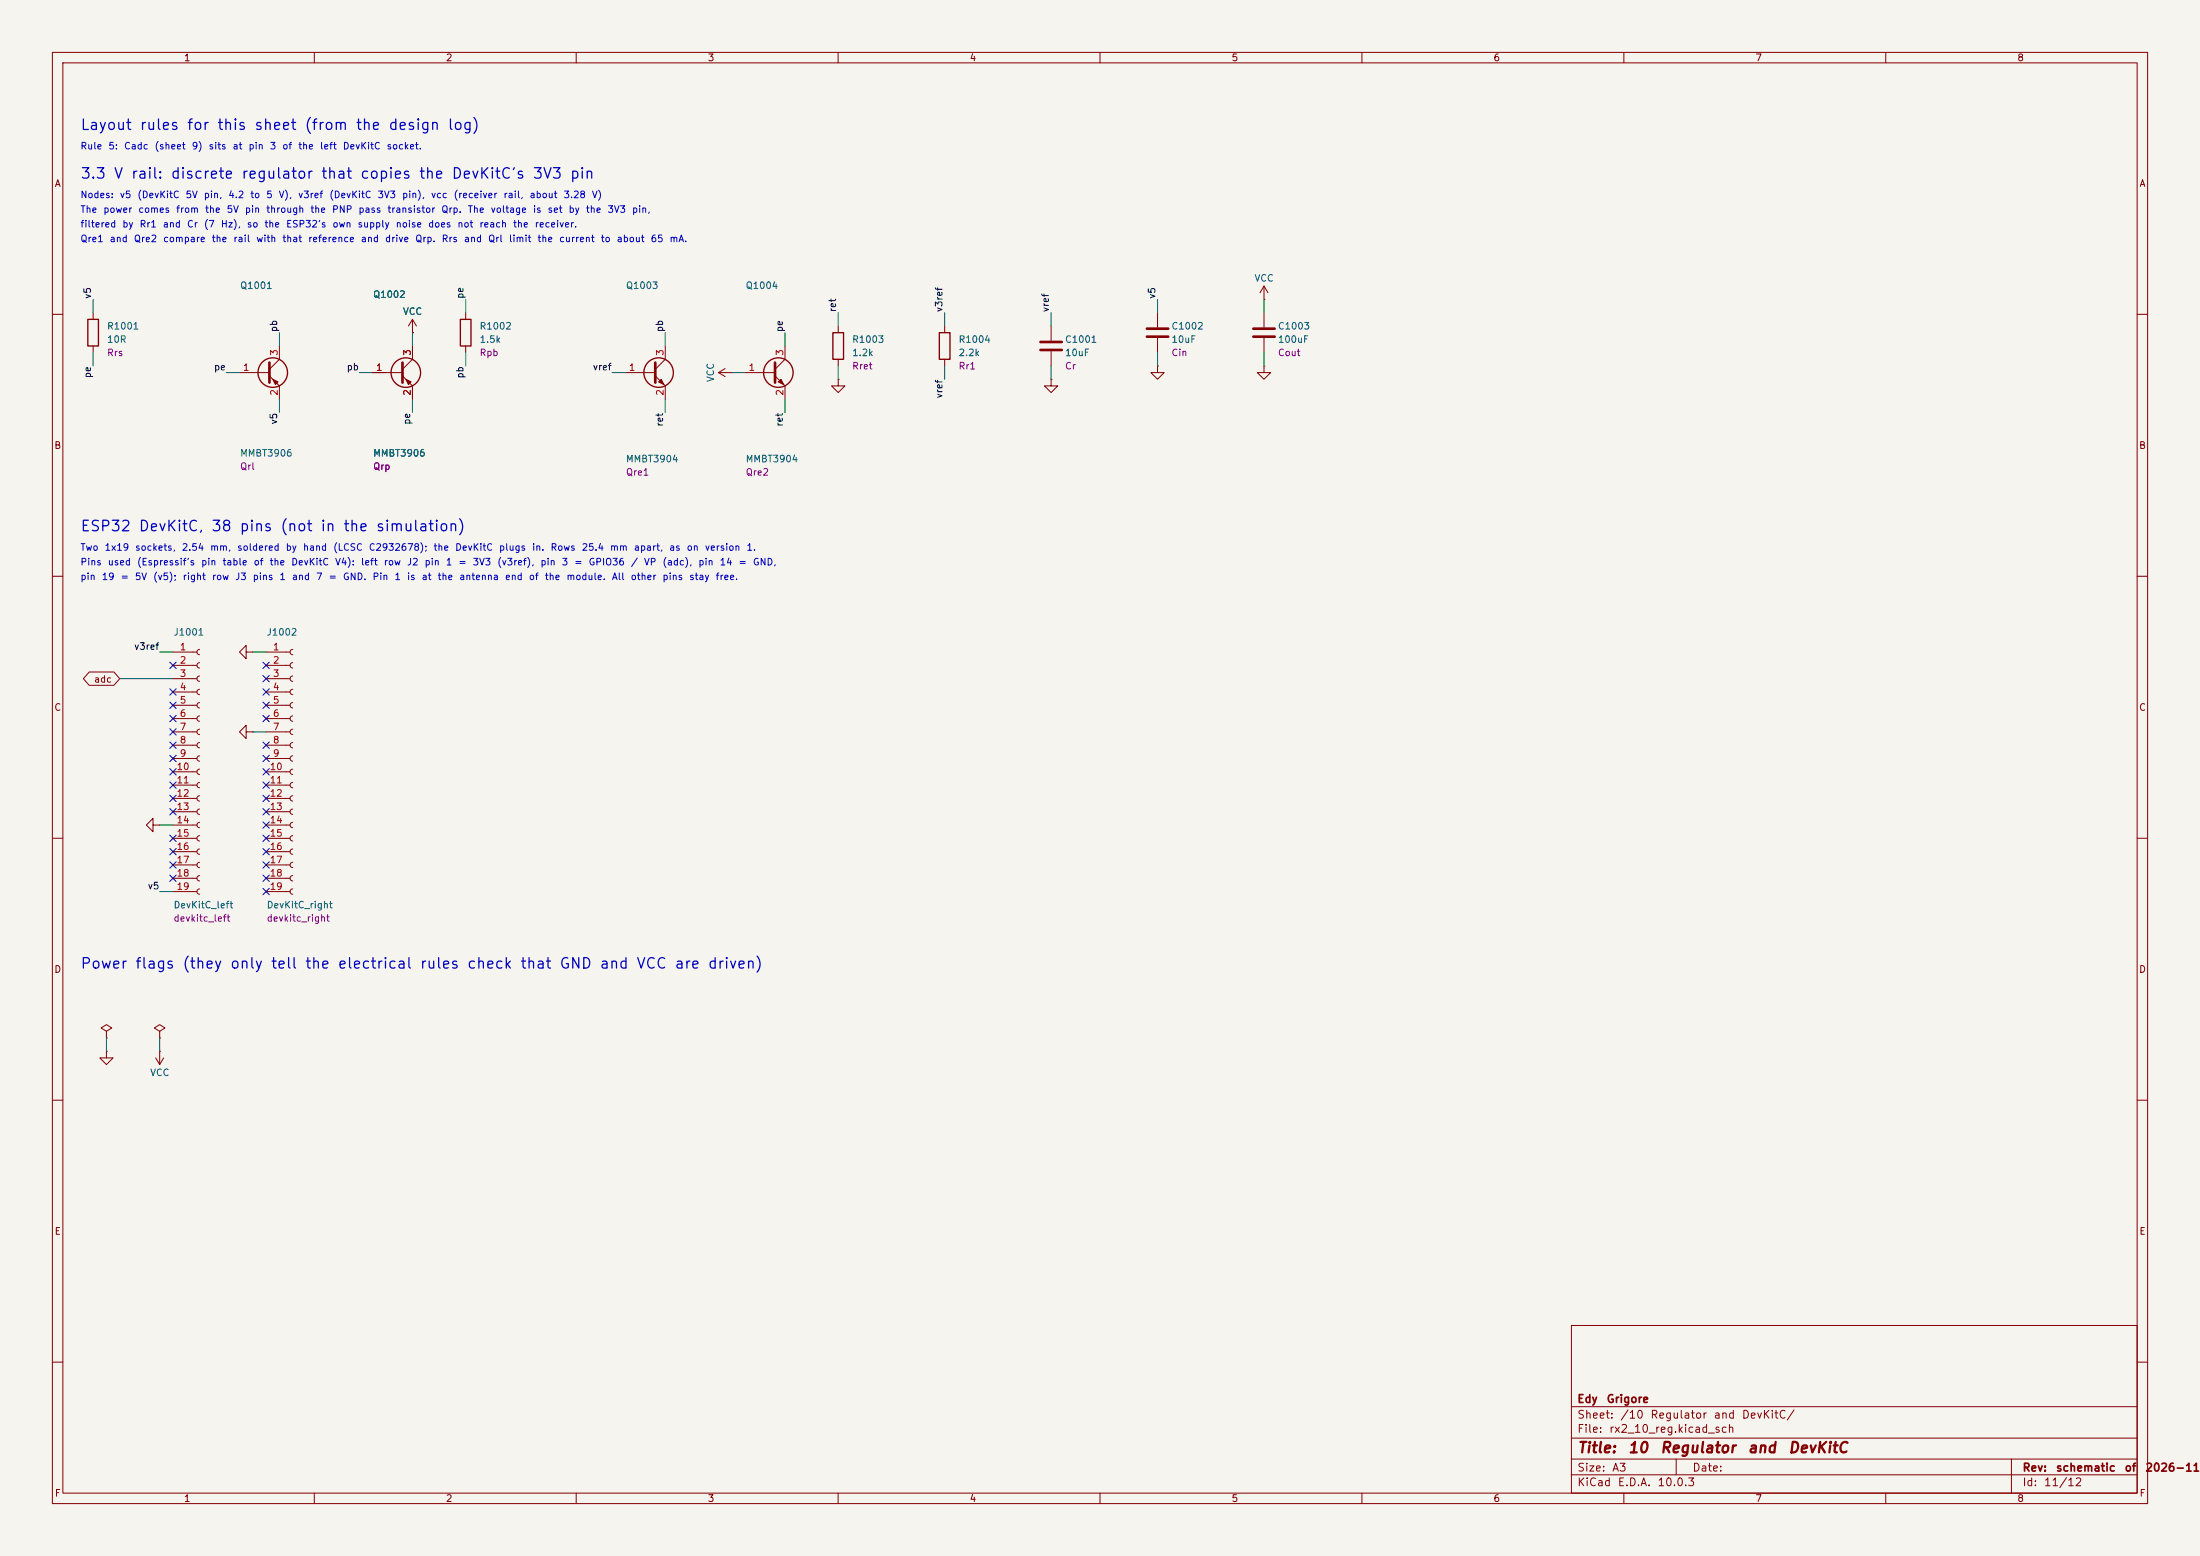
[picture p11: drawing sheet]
<svg xmlns="http://www.w3.org/2000/svg" width="420mm" height="297mm" viewBox="0 0 420 297" stroke-linecap="round" stroke-linejoin="round" font-family="sans-serif">
<path d="M0 0h420v297h-420z" fill="#f5f4ef" stroke="#f5f4ef" stroke-width=".19"/>
<g fill="none" stroke="#840000" stroke-width=".19">
<path d="M10 10h400v277h-400zM12 12h396v273h-396zM60 10v2M110 10v2M160 10v2M210 10v2M260 10v2M310 10v2M360 10v2M17.8 59.7v1.3M88.9 59.7v1.3M221 59.7v2.8"/>
<path d="M241.3 57.2h.1M241.3 54.6l-.8 1.3M241.3 54.6l.8 1.3M241.3 54.6v2.6M241.3 59.7v2.8M10 60h2M17.8 66v1.3M45.7 71.1h5.7M51.4 71.8l1.9 1.9v2.5M53.3 66v2.6l-1.9 1.9M71.1 71.1h5.7M76.8 71.8l1.9 1.9v2.5"/>
<path d="M78.7 63.5h.1M78.7 61l-.7 1.2M78.7 61l.8 1.2M78.7 61v2.5M78.7 66v2.6l-1.9 1.9M88.9 66v1.3M119.4 71.1h5.7M125.1 71.8l1.9 1.9v2.5M127 66v2.6l-1.9 1.9M137.2 71.1h2.5M137.2 71.1l1.2 .8M138.4 70.4l-1.2 .7"/>
<path d="M139.7 71.1h.1M142.2 71.1h5.8M148 71.8l1.9 1.9v2.5M149.9 66v2.6l-1.9 1.9M160 72.4v1.3h1.3l-1.3 1.2-1.3-1.2h1.3M160 72.4h.1M160 62.2v1.3M160 68.6v1.3M180.3 62.2v1.3M180.3 68.6v1.3M200.7 72.4v1.3h1.2l-1.2 1.2-1.3-1.2h1.3M200.7 72.4h.1"/>
<path d="M200.7 62.2v2.8M200.7 67.1v2.8M221 69.9v1.2h1.2l-1.2 1.3-1.3-1.3h1.3M221 69.9h.1M221 64.5v2.8M241.3 69.9v1.2h1.3l-1.3 1.3-1.3-1.3h1.3M241.3 69.9h.1M241.3 64.5v2.8M408 60h2M10 110h2M408 110h2M17 128.3h4.7l1.2 1.2-1.2 1.3h-4.7l-1.1-1.3z"/>
<path d="M33 124.5h4.6M33 127h4.6M33 129.5h4.6M33 132.1h4.6M33 134.6h4.6M33 137.2h4.6M33 139.7h4.6M38.1 124l-.4 .1-.1 .4 .1 .3 .4 .2M38.1 126.5l-.4 .1-.1 .4 .1 .4 .4 .1M38.1 129l-.4 .2-.1 .3 .1 .4 .4 .1M38.1 131.6l-.4 .1-.1 .4 .1 .3 .4 .2M38.1 134.1l-.4 .2-.1 .3 .1 .4 .4 .1"/>
<path d="M38.1 136.7l-.4 .1-.1 .4 .1 .3 .4 .2M38.1 139.2l-.4 .1-.1 .4 .1 .4 .4 .1M47 124.5v-1.3l-1.3 1.3 1.3 1.2v-1.2h1.3M47 139.7v-1.3l-1.3 1.3 1.3 1.3v-1.3h1.3M48.3 124.5h.1M48.3 139.7h.1M50.8 124.5h4.6M50.8 127h4.6M50.8 129.5h4.6M50.8 132.1h4.6M50.8 134.6h4.6M50.8 137.2h4.6"/>
<path d="M50.8 139.7h4.6M55.9 124l-.4 .1-.1 .4 .1 .3 .4 .2M55.9 126.5l-.4 .1-.1 .4 .1 .4 .4 .1M55.9 129l-.4 .2-.1 .3 .1 .4 .4 .1M55.9 131.6l-.4 .1-.1 .4 .1 .3 .4 .2M55.9 134.1l-.4 .2-.1 .3 .1 .4 .4 .1M55.9 136.7l-.4 .1-.1 .4 .1 .3 .4 .2M55.9 139.2l-.4 .1-.1 .4 .1 .4 .4 .1M10 160h2M29.2 157.5v-1.3l-1.3 1.3 1.3 1.3v-1.3h1.3M30.5 157.5h.1M33 142.2h4.6"/>
<path d="M33 144.8h4.6M33 147.3h4.6M33 149.9h4.6M33 152.4h4.6M33 154.9h4.6M33 157.5h4.6M38.1 141.7l-.4 .2-.1 .3 .1 .4 .4 .1M38.1 144.3l-.4 .1-.1 .4 .1 .3 .4 .2M38.1 146.8l-.4 .2-.1 .3 .1 .4 .4 .1M38.1 149.4l-.4 .1-.1 .4 .1 .3 .4 .2M38.1 151.9l-.4 .1-.1 .4 .1 .4 .4 .1M38.1 154.4l-.4 .2-.1 .3 .1 .4 .4 .1"/>
<path d="M38.1 157l-.4 .1-.1 .4 .1 .3 .4 .2M38.1 159.5l-.4 .2-.1 .3 .1 .4 .4 .1M50.8 142.2h4.6M50.8 144.8h4.6M50.8 147.3h4.6M50.8 149.9h4.6M50.8 152.4h4.6M50.8 154.9h4.6M50.8 157.5h4.6M55.9 141.7l-.4 .2-.1 .3 .1 .4 .4 .1M55.9 144.3l-.4 .1-.1 .4 .1 .3 .4 .2M55.9 146.8l-.4 .2-.1 .3 .1 .4 .4 .1"/>
<path d="M55.9 149.4l-.4 .1-.1 .4 .1 .3 .4 .2M55.9 151.9l-.4 .1-.1 .4 .1 .4 .4 .1M55.9 154.4l-.4 .2-.1 .3 .1 .4 .4 .1M55.9 157l-.4 .1-.1 .4 .1 .3 .4 .2M55.9 159.5l-.4 .2-.1 .3 .1 .4 .4 .1M408 160h2M33 160h4.6M33 162.6h4.6M33 165.1h4.6M33 167.6h4.6M33 170.2h4.6M38.1 162.1l-.4 .1-.1 .4 .1 .3 .4 .2"/>
<path d="M38.1 164.6l-.4 .1-.1 .4 .1 .4 .4 .1M38.1 167.1l-.4 .2-.1 .3 .1 .4 .4 .1M38.1 169.7l-.4 .1-.1 .4 .1 .3 .4 .2M50.8 160h4.6M50.8 162.6h4.6M50.8 165.1h4.6M50.8 167.6h4.6M50.8 170.2h4.6M55.9 162.1l-.4 .1-.1 .4 .1 .3 .4 .2M55.9 164.6l-.4 .1-.1 .4 .1 .4 .4 .1M55.9 167.1l-.4 .2-.1 .3 .1 .4 .4 .1M55.9 169.7l-.4 .1-.1 .4 .1 .3 .4 .2"/>
<path d="M20.3 196.9l1-.7-1-.6-1 .6 1 .7v1.2M20.3 198.1h.1M30.5 196.9l1-.7-1-.6-1 .6 1 .7v1.2M30.5 198.1h.1M10 210h2M20.3 200.7v1.2h1.3l-1.3 1.3-1.3-1.3h1.3M20.3 200.7h.1M29.7 201.9l.8 1.3M30.5 200.7h.1M30.5 200.7v2.5M31.2 201.9l-.7 1.3M408 210h2"/>
<path d="M300 253h108v32h-108zM10 260h2M300 278.5h108M300 274.5h108M300 268.5h108M320 278.5v3M384 278.5v6.5M408 260h2M60 285v2M110 285v2M160 285v2M210 285v2"/>
<path d="M260 285v2M300 281.5h108M310 285v2M360 285v2"/>
</g>
<g fill="none" stroke="#840000" stroke-width=".25">
<path d="M16.8 61h2v5h-2zM87.9 61h2v5h-2zM159 63.5h2v5.1h-2zM179.3 63.5h2.1v5.1h-2.1z"/>
<circle cx="52.1" cy="71.1" r="2.82"/>
<circle cx="77.5" cy="71.1" r="2.82"/>
<circle cx="125.7" cy="71.1" r="2.82"/>
<circle cx="148.6" cy="71.1" r="2.82"/>
</g>
<path d="M51.4 69.2v3.8M76.8 69.2v3.8M125.1 69.2v3.8M148 69.2v3.8M198.6 65.3h4.1M198.6 66.8h4.1M218.9 62.7h4.1M218.9 64.3h4.1M239.3 62.7h4M239.3 64.3h4" fill="none" stroke="#840000" stroke-width=".51"/>
<g fill="#840000" stroke="#840000" stroke-width=".19">
<path d="M125.7 72.9l.5-.5 .5 1z"/>
<path d="M148.6 72.9l.5-.5 .5 1z"/>
<path d="M77.5 72.4l1 .5-.5 .5z"/>
<path d="M52.1 72.4l1 .5-.5 .5z"/>
</g>
<g fill="none" stroke="#009600" stroke-width=".19">
<path d="M17.8 57.2v2.5M88.9 57.2v2.5M160 59.7v2.5M180.3 59.7v2.5M200.7 59.7v2.5M221 57.2v2.5M241.3 57.2v2.5M17.8 67.3v2.6M43.2 71.1h2.5M53.3 63.5v2.5M53.3 76.2v2.5M68.6 71.1h2.5"/>
<path d="M78.7 63.5v2.5M78.7 76.2v2.5M88.9 67.3v2.6M116.8 71.1h2.6M127 63.5v2.5M127 76.2v2.5M139.7 71.1h2.5M149.9 63.5v2.5M149.9 76.2v2.5M160 69.9v2.5M180.3 69.9v2.5M200.7 69.9v2.5"/>
<path d="M221 67.3v2.6M241.3 67.3v2.6M22.9 129.5h10.1M30.5 124.5h2.5M48.3 139.7h2.5M48.3 124.5h2.5M30.5 157.5h2.5M30.5 170.2h2.5M20.3 198.1v2.6M30.5 198.1v2.6"/>
</g>
<g fill="none" stroke="#000084" stroke-width=".19">
<path d="M32.4 136.6l1.2 1.2M32.4 126.4l1.2 1.2M32.4 139.1l1.2 1.2M32.4 131.5l1.2 1.2M32.4 134l1.2 1.2M33.6 136.6l-1.2 1.2M33.6 139.1l-1.2 1.2M33.6 126.4l-1.2 1.2M33.6 131.5l-1.2 1.2M33.6 134l-1.2 1.2M50.2 126.4l1.2 1.2M50.2 136.6l1.2 1.2"/>
<path d="M50.2 134l1.2 1.2M50.2 128.9l1.2 1.2M50.2 131.5l1.2 1.2M51.4 134l-1.2 1.2M51.4 126.4l-1.2 1.2M51.4 136.6l-1.2 1.2M51.4 128.9l-1.2 1.2M51.4 131.5l-1.2 1.2M32.4 159.4l1.2 1.2M32.4 151.8l1.2 1.2M32.4 154.3l1.2 1.2M32.4 144.2l1.2 1.2"/>
<path d="M32.4 141.6l1.2 1.2M32.4 146.7l1.2 1.2M32.4 149.3l1.2 1.2M33.6 159.4l-1.2 1.2M33.6 151.8l-1.2 1.2M33.6 154.3l-1.2 1.2M33.6 144.2l-1.2 1.2M33.6 146.7l-1.2 1.2M33.6 149.3l-1.2 1.2M33.6 141.6l-1.2 1.2M50.2 144.2l1.2 1.2M50.2 149.3l1.2 1.2"/>
<path d="M50.2 151.8l1.2 1.2M50.2 154.3l1.2 1.2M50.2 156.9l1.2 1.2M50.2 159.4l1.2 1.2M50.2 141.6l1.2 1.2M50.2 146.7l1.2 1.2M51.4 141.6l-1.2 1.2M51.4 144.2l-1.2 1.2M51.4 149.3l-1.2 1.2M51.4 151.8l-1.2 1.2M51.4 154.3l-1.2 1.2M51.4 156.9l-1.2 1.2"/>
<path d="M51.4 159.4l-1.2 1.2M51.4 146.7l-1.2 1.2M32.4 162l1.2 1.2M32.4 164.5l1.2 1.2M32.4 167l1.2 1.2M33.6 162l-1.2 1.2M33.6 167l-1.2 1.2M33.6 164.5l-1.2 1.2M50.2 169.6l1.2 1.2M50.2 162l1.2 1.2M50.2 164.5l1.2 1.2M50.2 167l1.2 1.2"/>
<path d="M51.4 162l-1.2 1.2M51.4 164.5l-1.2 1.2M51.4 169.6l-1.2 1.2M51.4 167l-1.2 1.2"/>
</g>
<g font-size="2" fill="#0000c2">
<text x="15.2" y="25.3">Layout rules for this sheet (from the design log)</text>
<text x="15.2" y="34.6">3.3 V rail: discrete regulator that copies the DevKitC's 3V3 pin</text>
<text x="15.2" y="101.9">ESP32 DevKitC, 38 pins (not in the simulation)</text>
<text x="15.2" y="185.4">Power flags (they only tell the electrical rules check that GND and VCC are driven)</text>
</g>
<g font-size="2" fill="#840000">
<text x="301" y="277.8">Title:</text>
<text x="310.7" y="277.8">10</text>
<text x="316.8" y="277.8">Regulator</text>
<text x="333.5" y="277.8">and</text>
<text x="341.2" y="277.8">DevKitC</text>
</g>
<g font-size="1.5" fill="#840000">
<text x="301" y="268.1">Edy</text>
<text x="306.6" y="268.1">Grigore</text>
<text x="301" y="273.8">File:</text>
<text x="301" y="271.1">Sheet:</text>
<text x="307.1" y="273.8">rx2_10_reg.kicad_sch</text>
<text x="309.2" y="271.1">/10</text>
<text x="314.9" y="271.1">Regulator</text>
<text x="327" y="271.1">and</text>
<text x="332.4" y="271.1">DevKitC/</text>
<text x="301" y="281.2">Size:</text>
<text x="307.6" y="281.2">A3</text>
<text x="323" y="281.2">Date:</text>
<text x="386" y="281.2">Rev:</text>
<text x="392.4" y="281.2">schematic</text>
<text x="405.5" y="281.2">of</text>
<text x="409.4" y="281.2">2026-11-</text>
<text x="301" y="284">KiCad</text>
<text x="308.7" y="284">E.D.A.</text>
<text x="316.3" y="284">10.0.3</text>
<text x="386" y="284">Id:</text>
<text x="390.1" y="284">11/12</text>
</g>
<g font-size="1.3" fill="#840000">
<text x="35" y="12">1</text>
<text x="85" y="12">2</text>
<text x="135" y="12">3</text>
<text x="185" y="12">4</text>
<text x="235" y="12">5</text>
<text x="285" y="12">6</text>
<text x="335" y="12">7</text>
<text x="385" y="12">8</text>
<text x="10.3" y="36">A</text>
<text x="408.3" y="36">A</text>
<text x="10.3" y="86">B</text>
<text x="408.2" y="86">B</text>
<text x="17.8" y="130.6">adc</text>
<text x="10.3" y="136">C</text>
<text x="408.2" y="136">C</text>
<text x="10.3" y="186">D</text>
<text x="408.2" y="186">D</text>
<text x="10.3" y="236">E</text>
<text x="408.3" y="236">E</text>
<text x="10.3" y="286">F</text>
<text x="35" y="287">1</text>
<text x="85" y="287">2</text>
<text x="135" y="287">3</text>
<text x="185" y="287">4</text>
<text x="235" y="287">5</text>
<text x="285" y="287">6</text>
<text x="335" y="287">7</text>
<text x="385" y="287">8</text>
<text x="408.3" y="286">F</text>
</g>
<g font-size="1.3" fill="#0000c2">
<text x="15.2" y="28.8">Rule</text>
<text x="20.6" y="28.8">5:</text>
<text x="23.6" y="28.8">Cadc</text>
<text x="29.4" y="28.8">(sheet</text>
<text x="36.5" y="28.8">9)</text>
<text x="39.7" y="28.8">sits</text>
<text x="44.3" y="28.8">at</text>
<text x="47.3" y="28.8">pin</text>
<text x="51.4" y="28.8">3</text>
<text x="53.8" y="28.8">of</text>
<text x="56.8" y="28.8">the</text>
<text x="61" y="28.8">left</text>
<text x="65.3" y="28.8">DevKitC</text>
<text x="73.7" y="28.8">socket.</text>
<text x="15.2" y="40.9">The</text>
<text x="15.2" y="38.1">Nodes:</text>
<text x="19.6" y="40.9">power</text>
<text x="22.8" y="38.1">v5</text>
<text x="26.1" y="38.1">(DevKitC</text>
<text x="26.3" y="40.9">comes</text>
<text x="33.5" y="40.9">from</text>
<text x="35.3" y="38.1">5V</text>
<text x="38.8" y="38.1">pin,</text>
<text x="39" y="40.9">the</text>
<text x="43.2" y="40.9">5V</text>
<text x="43.5" y="38.1">4.2</text>
<text x="46.6" y="40.9">pin</text>
<text x="47.7" y="38.1">to</text>
<text x="50.7" y="40.9">through</text>
<text x="50.7" y="38.1">5</text>
<text x="53.1" y="38.1">V),</text>
<text x="56.8" y="38.1">v3ref</text>
<text x="59.1" y="40.9">the</text>
<text x="62.7" y="38.1">(DevKitC</text>
<text x="63.3" y="40.9">PNP</text>
<text x="68.3" y="40.9">pass</text>
<text x="72" y="38.1">3V3</text>
<text x="73.8" y="40.9">transistor</text>
<text x="76.6" y="38.1">pin),</text>
<text x="82.2" y="38.1">vcc</text>
<text x="84.1" y="40.9">Qrp.</text>
<text x="86.5" y="38.1">(receiver</text>
<text x="89.2" y="40.9">The</text>
<text x="93.6" y="40.9">voltage</text>
<text x="96" y="38.1">rail,</text>
<text x="101" y="38.1">about</text>
<text x="101.6" y="40.9">is</text>
<text x="104.4" y="40.9">set</text>
<text x="107.5" y="38.1">3.28</text>
<text x="108.4" y="40.9">by</text>
<text x="111.7" y="40.9">the</text>
<text x="112.9" y="38.1">V)</text>
<text x="115.9" y="40.9">3V3</text>
<text x="120.5" y="40.9">pin,</text>
<text x="15.2" y="43.7">filtered</text>
<text x="15.2" y="46.5">Qre1</text>
<text x="20.8" y="46.5">and</text>
<text x="23.2" y="43.7">by</text>
<text x="25.4" y="46.5">Qre2</text>
<text x="26.5" y="43.7">Rr1</text>
<text x="31" y="43.7">and</text>
<text x="31" y="46.5">compare</text>
<text x="35.6" y="43.7">Cr</text>
<text x="38.8" y="43.7">(7</text>
<text x="40.3" y="46.5">the</text>
<text x="42" y="43.7">Hz),</text>
<text x="44.4" y="46.5">rail</text>
<text x="47" y="43.7">so</text>
<text x="48.8" y="46.5">with</text>
<text x="50.4" y="43.7">the</text>
<text x="53.8" y="46.5">that</text>
<text x="54.5" y="43.7">ESP32's</text>
<text x="58.7" y="46.5">reference</text>
<text x="63.4" y="43.7">own</text>
<text x="68.2" y="43.7">supply</text>
<text x="68.8" y="46.5">and</text>
<text x="73.4" y="46.5">drive</text>
<text x="75.4" y="43.7">noise</text>
<text x="79.2" y="46.5">Qrp.</text>
<text x="81.6" y="43.7">does</text>
<text x="84.2" y="46.5">Rrs</text>
<text x="87.2" y="43.7">not</text>
<text x="88.5" y="46.5">and</text>
<text x="91.4" y="43.7">reach</text>
<text x="93.1" y="46.5">Qrl</text>
<text x="97" y="46.5">limit</text>
<text x="97.8" y="43.7">the</text>
<text x="102" y="43.7">receiver.</text>
<text x="102.5" y="46.5">the</text>
<text x="106.6" y="46.5">current</text>
<text x="114.6" y="46.5">to</text>
<text x="117.6" y="46.5">about</text>
<text x="124.1" y="46.5">65</text>
<text x="127.7" y="46.5">mA.</text>
<text x="15.2" y="105.4">Two</text>
<text x="19.9" y="105.4">1x19</text>
<text x="25.7" y="105.4">sockets,</text>
<text x="34.6" y="105.4">2.54</text>
<text x="40" y="105.4">mm,</text>
<text x="45.2" y="105.4">soldered</text>
<text x="54.4" y="105.4">by</text>
<text x="57.7" y="105.4">hand</text>
<text x="63.5" y="105.4">(LCSC</text>
<text x="70.3" y="105.4">C2932678);</text>
<text x="82.6" y="105.4">the</text>
<text x="86.8" y="105.4">DevKitC</text>
<text x="95.1" y="105.4">plugs</text>
<text x="101.5" y="105.4">in.</text>
<text x="105" y="105.4">Rows</text>
<text x="110.9" y="105.4">25.4</text>
<text x="116.3" y="105.4">mm</text>
<text x="120.9" y="105.4">apart,</text>
<text x="127.6" y="105.4">as</text>
<text x="131" y="105.4">on</text>
<text x="134.4" y="105.4">version</text>
<text x="142.4" y="105.4">1.</text>
<text x="15.2" y="111">pin</text>
<text x="15.2" y="108.2">Pins</text>
<text x="19.3" y="111">19</text>
<text x="20.5" y="108.2">used</text>
<text x="22.9" y="111">=</text>
<text x="25.6" y="111">5V</text>
<text x="26" y="108.2">(Espressif's</text>
<text x="29.1" y="111">(v5);</text>
<text x="34.8" y="111">right</text>
<text x="38.3" y="108.2">pin</text>
<text x="40.3" y="111">row</text>
<text x="42.4" y="108.2">table</text>
<text x="44.8" y="111">J3</text>
<text x="48.1" y="111">pins</text>
<text x="48.3" y="108.2">of</text>
<text x="51.4" y="108.2">the</text>
<text x="53.2" y="111">1</text>
<text x="55.5" y="108.2">DevKitC</text>
<text x="55.6" y="111">and</text>
<text x="60.2" y="111">7</text>
<text x="62.6" y="111">=</text>
<text x="63.9" y="108.2">V4):</text>
<text x="65.4" y="111">GND.</text>
<text x="68.8" y="108.2">left</text>
<text x="71" y="111">Pin</text>
<text x="73.2" y="108.2">row</text>
<text x="75.2" y="111">1</text>
<text x="77.6" y="111">is</text>
<text x="77.6" y="108.2">J2</text>
<text x="80.4" y="111">at</text>
<text x="80.9" y="108.2">pin</text>
<text x="83.4" y="111">the</text>
<text x="85" y="108.2">1</text>
<text x="87.4" y="108.2">=</text>
<text x="87.6" y="111">antenna</text>
<text x="90.1" y="108.2">3V3</text>
<text x="94.8" y="108.2">(v3ref),</text>
<text x="96.3" y="111">end</text>
<text x="100.8" y="111">of</text>
<text x="103.1" y="108.2">pin</text>
<text x="103.9" y="111">the</text>
<text x="107.1" y="108.2">3</text>
<text x="108" y="111">module.</text>
<text x="109.5" y="108.2">=</text>
<text x="112.3" y="108.2">GPIO36</text>
<text x="116.7" y="111">All</text>
<text x="120.3" y="111">other</text>
<text x="120.3" y="108.2">/</text>
<text x="122.8" y="108.2">VP</text>
<text x="126.4" y="108.2">(adc),</text>
<text x="126.4" y="111">pins</text>
<text x="131.5" y="111">stay</text>
<text x="133.2" y="108.2">pin</text>
<text x="136.5" y="111">free.</text>
<text x="137.3" y="108.2">14</text>
<text x="140.9" y="108.2">=</text>
<text x="143.6" y="108.2">GND,</text>
</g>
<g font-size="1.3" fill="#0f0f0f">
<text x="17.7" y="57.2" transform="rotate(-90 17.7 57.2)">v5</text>
<text x="88.8" y="57.2" transform="rotate(-90 88.8 57.2)">pe</text>
<text x="159.9" y="59.7" transform="rotate(-90 159.9 59.7)">ret</text>
<text x="180.2" y="59.7" transform="rotate(-90 180.2 59.7)">v3ref</text>
<text x="200.5" y="59.7" transform="rotate(-90 200.5 59.7)">vref</text>
<text x="220.9" y="57.2" transform="rotate(-90 220.9 57.2)">v5</text>
<text x="53.2" y="63.5" transform="rotate(-90 53.2 63.5)">pb</text>
<text x="126.9" y="63.5" transform="rotate(-90 126.9 63.5)">pb</text>
<text x="149.7" y="63.5" transform="rotate(-90 149.7 63.5)">pe</text>
<text x="40.7" y="71">pe</text>
<text x="66.1" y="71">pb</text>
<text x="113.1" y="71">vref</text>
<text x="17.7" y="72.3" transform="rotate(-90 17.7 72.3)">pe</text>
<text x="88.8" y="72.4" transform="rotate(-90 88.8 72.4)">pb</text>
<text x="180.2" y="76.2" transform="rotate(-90 180.2 76.2)">vref</text>
<text x="53.2" y="81.1" transform="rotate(-90 53.2 81.1)">v5</text>
<text x="78.6" y="81.2" transform="rotate(-90 78.6 81.2)">pe</text>
<text x="126.9" y="81.5" transform="rotate(-90 126.9 81.5)">ret</text>
<text x="149.7" y="81.5" transform="rotate(-90 149.7 81.5)">ret</text>
<text x="25.5" y="124.3">v3ref</text>
<text x="28.1" y="170.1">v5</text>
</g>
<g font-size="1.3" fill="#006464">
<text x="45.7" y="55.5">Q1001</text>
<text x="71.1" y="57.2">Q1002</text>
<text x="119.4" y="55.5">Q1003</text>
<text x="142.2" y="55.5">Q1004</text>
<text x="239.4" y="54.1">VCC</text>
<text x="20.3" y="63.2">R1001</text>
<text x="20.3" y="65.7">10R</text>
<text x="76.8" y="60.4">VCC</text>
<text x="91.4" y="65.7">1.5k</text>
<text x="91.4" y="63.2">R1002</text>
<text x="162.6" y="65.7">R1003</text>
<text x="182.9" y="65.7">R1004</text>
<text x="203.2" y="65.7">C1001</text>
<text x="223.5" y="63.2">C1002</text>
<text x="223.5" y="65.7">10uF</text>
<text x="243.8" y="65.7">100uF</text>
<text x="243.8" y="63.2">C1003</text>
<text x="162.6" y="68.3">1.2k</text>
<text x="182.9" y="68.3">2.2k</text>
<text x="203.2" y="68.3">10uF</text>
<text x="136.6" y="73" transform="rotate(-90 136.6 73)">VCC</text>
<text x="45.7" y="87.5">MMBT3906</text>
<text x="71.1" y="87.5">MMBT3906</text>
<text x="119.4" y="88.6">MMBT3904</text>
<text x="142.2" y="88.6">MMBT3904</text>
<text x="33" y="121.6">J1001</text>
<text x="50.8" y="121.6">J1002</text>
<text x="33" y="173.7">DevKitC_left</text>
<text x="50.8" y="173.7">DevKitC_right</text>
<text x="28.6" y="205.7">VCC</text>
</g>
<g font-size="1.3" fill="#840084">
<text x="20.3" y="68.3">Rrs</text>
<text x="91.4" y="68.3">Rpb</text>
<text x="162.6" y="70.8">Rret</text>
<text x="182.9" y="70.8">Rr1</text>
<text x="203.2" y="70.8">Cr</text>
<text x="223.5" y="68.3">Cin</text>
<text x="243.8" y="68.3">Cout</text>
<text x="45.7" y="90">Qrl</text>
<text x="71.1" y="90">Qrp</text>
<text x="119.4" y="91.1">Qre1</text>
<text x="142.2" y="91.1">Qre2</text>
<text x="33" y="176.2">devkitc_left</text>
<text x="50.8" y="176.2">devkitc_right</text>
</g>
<g font-size="1.3" fill="#a90000">
<text x="46.3" y="71.1">1</text>
<text x="53.3" y="68" transform="rotate(-90 53.3 68)">3</text>
<text x="71.7" y="71.1">1</text>
<text x="78.7" y="68" transform="rotate(-90 78.7 68)">3</text>
<text x="119.9" y="71.1">1</text>
<text x="127" y="68" transform="rotate(-90 127 68)">3</text>
<text x="142.8" y="71.1">1</text>
<text x="149.8" y="68" transform="rotate(-90 149.8 68)">3</text>
<text x="53.3" y="75.6" transform="rotate(-90 53.3 75.6)">2</text>
<text x="78.7" y="75.6" transform="rotate(-90 78.7 75.6)">2</text>
<text x="127" y="75.6" transform="rotate(-90 127 75.6)">2</text>
<text x="149.8" y="75.6" transform="rotate(-90 149.8 75.6)">2</text>
<text x="34.2" y="124.4">1</text>
<text x="52" y="124.4">1</text>
<text x="34.2" y="127">2</text>
<text x="34.2" y="129.5">3</text>
<text x="52" y="127">2</text>
<text x="52" y="129.5">3</text>
<text x="34.2" y="132.1">4</text>
<text x="34.2" y="134.6">5</text>
<text x="34.2" y="137.1">6</text>
<text x="52" y="132.1">4</text>
<text x="52" y="134.6">5</text>
<text x="52" y="137.1">6</text>
<text x="34.2" y="139.7">7</text>
<text x="34.2" y="142.2">8</text>
<text x="52" y="139.7">7</text>
<text x="52" y="142.2">8</text>
<text x="33.6" y="147.3">10</text>
<text x="33.6" y="149.8">11</text>
<text x="34.2" y="144.8">9</text>
<text x="51.4" y="147.3">10</text>
<text x="51.4" y="149.8">11</text>
<text x="52" y="144.8">9</text>
<text x="33.6" y="152.4">12</text>
<text x="33.6" y="154.9">13</text>
<text x="51.4" y="152.4">12</text>
<text x="51.4" y="154.9">13</text>
<text x="33.6" y="157.5">14</text>
<text x="33.6" y="160">15</text>
<text x="51.4" y="157.5">14</text>
<text x="51.4" y="160">15</text>
<text x="33.6" y="162.5">16</text>
<text x="33.6" y="165.1">17</text>
<text x="33.6" y="167.6">18</text>
<text x="51.4" y="162.5">16</text>
<text x="51.4" y="165.1">17</text>
<text x="51.4" y="167.6">18</text>
<text x="33.6" y="170.2">19</text>
<text x="51.4" y="170.2">19</text>
</g>
</svg>
